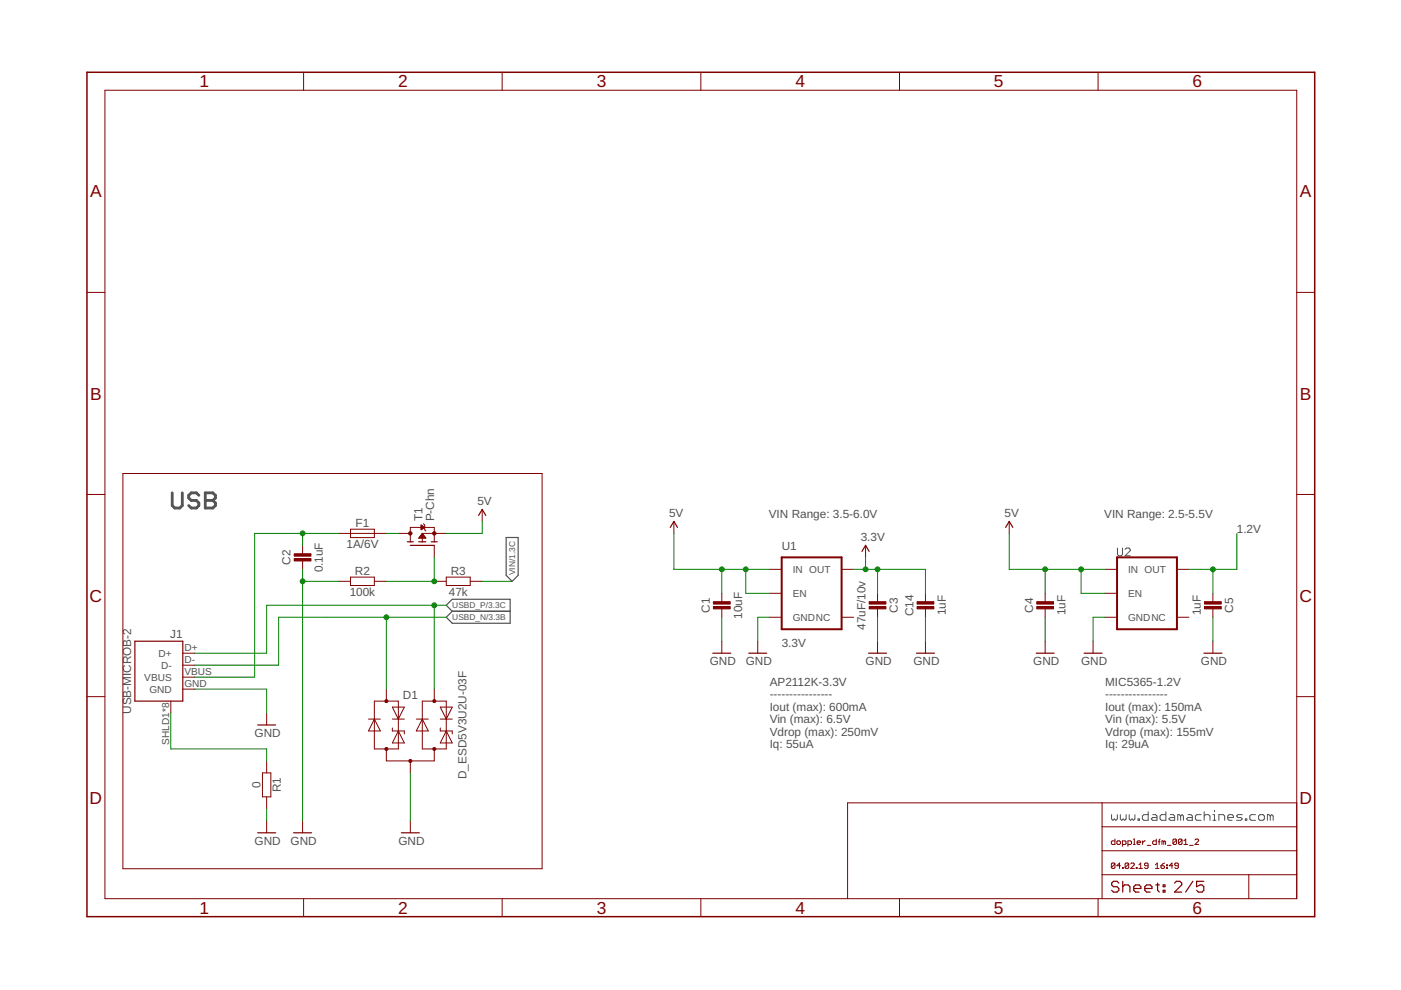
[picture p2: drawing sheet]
<svg xmlns="http://www.w3.org/2000/svg" width="297mm" height="210mm" viewBox="0 0 297 210" stroke-linecap="round" stroke-linejoin="round" font-family="sans-serif">
<path d="M36.5 104.5v2.7l.5 .5h1.1l.6-.5v-2.7M42.2 105l-.6-.5h-1l-.6 .5v.6l.6 .5h1l.6 .5v.6l-.6 .5h-1l-.6-.5M43.5 104.5h1.6l.6 .5v.6l-.6 .5 .6 .5v.6l-.6 .5h-1.6zM43.5 106.1h1.6" fill="none" stroke="#505050" stroke-width=".59"/>
<g fill="none" stroke="#505050" stroke-width=".21">
<path d="M236.9 116.2v1.4l.3 .2h.5l.3-.2v-1.4M238.5 116.5l.3-.3h.6l.2 .3v.3l-1.1 1h1.1M235.7 172.7v.9l.3 .3 .3-.3 .3 .3 .3-.3v-.9M237.5 172.7v.9l.3 .3 .3-.3 .4 .3 .3-.3v-.9M239.4 172.7v.9l.3 .3 .3-.3 .3 .3 .3-.3v-.9M241.3 173.6h.3v.3h-.3zM243.4 172.1v1.8h-.9l-.3-.3v-.6l.3-.3h.9M244.4 172.7h.6l.3 .3v.9h-.9l-.3-.3 .3-.3h.9M247.2 172.1v1.8h-.9l-.3-.3v-.6l.3-.3h.9M248.1 172.7h.7l.2 .3v.9h-.9l-.3-.3 .3-.3h.9M250.3 173l-.3-.3h-.3v1.2M250.3 173v.9"/>
<path d="M250.3 173l.3-.3 .3 .3v.9M251.9 172.7h.6l.3 .3v.9h-.9l-.3-.3 .3-.3h.9M254.7 172.7h-1l-.3 .3v.6l.3 .3h1M255.3 173l.3-.3h.6l.3 .3v.9M255.3 172.1v1.8M257.2 173.9h.6M257.2 172.7h.3v1.2M257.5 171.8v.3M258.4 173.9v-1.2h1l.3 .3v.9M260.3 173.3h1.2v-.3l-.3-.3h-.6l-.3 .3v.6l.3 .3h.6M263.4 172.7h-.9l-.3 .3 .3 .3h.6l.3 .3-.3 .3h-.9M264 173.6h.4v.3h-.4z"/>
<path d="M266.2 172.7h-.9l-.3 .3v.6l.3 .3h.9M266.8 173l.3-.3h.7l.3 .3v.6l-.3 .3h-.7l-.3-.3zM269.3 173l-.3-.3h-.3v1.2M269.3 173v.9M269.3 173l.3-.3 .3 .3v.9"/>
</g>
<path d="M107.3 114h2.6v8l-1.3 1.3-1.3-1.3zM94.6 128.3l1.3-1.2h12.3v5h-12.3l-1.3-1.2 1.3-1.3zM95.9 129.6h12.3" fill="none" stroke="#505050" stroke-width=".25"/>
<g fill="none" stroke="#800000" stroke-width=".21">
<path d="M22.2 19.1h252.7v171.4h-252.7zM64.4 15.3v3.8M106.5 15.3v3.8M148.6 15.3v3.8M190.7 15.3v3.8M232.8 15.3v3.8M18.4 62h3.8M274.9 62h3.8M18.4 104.8h3.8M26.1 100.4h88.8v83.8h-88.8zM64.2 115.6v1.8M64.2 118.9v1.8"/>
<path d="M71.8 113.1h10.1M74.3 112.2h5.1v1.8h-5.1zM84.5 113.1h2.5M87 114.9v-3.1h5.1v3.1M88.8 114h1.4M88.9 113.9h1.2M89 113.8h1.1M89.1 113.7h.9M89.2 113.5h.7M89.3 112.2h.2M89.3 111.3l.7 .5-.7 .5zM89.3 112.1h.3"/>
<path d="M89.3 112h.5M89.3 111.7h.6M89.3 111.6h.4M89.3 111.5h.3M89.3 111.4h.1M89.3 113.4h.5M89.4 113.3h.3M89.5 113.2h.1M89.5 113.1h5.1M89.5 113.1v1.8M89.5 113.1l.8 1h-1.5zM89.8 111.1l.2 .2v1l.3 .3"/>
<path d="M92.1 115.6v2.6M102.2 108v2.6M142.9 110.6v2.5M183.5 115.6v2.6M214 110.6v2.5M274.9 104.8h3.8M38.8 138.5h2.5M71.8 123.3h2.5M74.3 122.4h5.1v1.7h-5.1zM79.4 123.3h2.5M92.1 123.3h2.5M94.6 122.4h5.1v1.7h-5.1z"/>
<path d="M99.7 123.3h2.5M153 125.8v1.8M153 129.1v1.8M153 136v2.5M160.7 136v2.5M163.2 120.7h2.5M163.2 130.9h2.5M163.2 125.8h2.5M178.4 120.7h2.6M178.4 130.9h2.6M186.1 125.8v1.8M186.1 129.1v1.8"/>
<path d="M186.1 136v2.5M196.2 125.8v1.8M196.2 129.1v1.8M196.2 136v2.5M221.6 125.8v1.8M221.6 129.1v1.8M221.6 136v2.5M231.8 136v2.5M234.3 120.7h2.5M234.3 130.9h2.5M234.3 125.8h2.5M249.5 120.7h2.6"/>
<path d="M249.5 130.9h2.6M257.2 125.8v1.8M257.2 129.1v1.8M257.2 136v2.5M18.4 147.7h3.8M36.2 148.7v2.5M38.8 141h2.5M38.8 143.6h2.5M38.8 146.1h2.5M56.5 151.2v2.5M78.1 152.5h2.5M79.4 148.7h5.1v10.1h-5.1z"/>
<path d="M79.4 152.5l1.2 2.5h-2.5zM81.9 158.8v2.5h10.2v-2.5M81.9 146.1v2.6M83.2 149.9h2.5l-1.2 2.6zM83.2 154.3v.7h2.5v.6M83.2 152.5h2.5M84.5 155l1.2 2.5h-2.5zM88.3 152.5h2.5M89.5 148.7h5.1v10.1h-5.1zM89.5 152.5l1.3 2.5h-2.5zM92.1 146.1v2.6M93.3 149.9h2.6l-1.3 2.6z"/>
<path d="M93.3 154.3v.7h2.6v.6M93.3 152.5h2.6M94.6 155l1.3 2.5h-2.6zM274.9 147.7h3.8M55.6 163.9h1.8v5.1h-1.8zM56.5 161.3v2.6M56.5 169v2.5M56.5 174v2.6M64.2 174v2.6M87 161.3v2.6M87 174v2.6M233.7 170.2v20.3"/>
<path d="M233.7 175.3h41.2M236.4 177.9v1.1h-.6l-.2-.1v-.4l.2-.2h.6M236.8 178.5l.2-.2h.4l.2 .2v.4l-.2 .1h-.4l-.2-.1zM238 179h.5l.2-.1v-.4l-.2-.2h-.5v1.1M239.1 179h.6l.2-.1v-.4l-.2-.2h-.6v1.1M240.3 179h.4M240.3 177.9h.2v1.1M241.1 178.7h.8l-.2-.4h-.4l-.2 .2v.4l.2 .1h.4M242.3 178.3v.7M242.8 178.3l-.5 .4M243.2 179.2h.8M245.2 177.9v1.1h-.6l-.2-.1v-.4l.2-.2h.6"/>
<path d="M245.6 178.5h.4M246 177.9l-.2 .2v.9M246.7 178.5l-.3-.2v.7M246.7 178.5v.5M246.7 178.5l.2-.2 .2 .2v.5M247.5 179.2h.8M249.4 178.1v.8l-.1 .1h-.4l-.2-.1M249.4 178.1l-.1-.2h-.4l-.2 .2v.8M249.4 178.1l-.7 .8M250.6 178.1v.8l-.2 .1h-.4l-.1-.1M250.6 178.1l-.2-.2h-.4l-.1 .2v.8M250.6 178.1l-.7 .8"/>
<path d="M251 179h.8M251 178.3l.4-.4v1.1M252.2 179.2h.8M253.4 178.1l.2-.2h.3l.2 .2v.2l-.7 .7h.7M274.9 170.2h-95.2v20.3M64.4 190.5v3.9M106.5 190.5v3.9M148.6 190.5v3.9M190.7 190.5v3.9M232.8 190.5v3.9M233.7 185.5h41.2M233.7 180.4h41.2"/>
<path d="M236.4 183.2v.7l-.2 .2h-.4l-.2-.2M236.4 183.2l-.2-.2h-.4l-.2 .2v.7M236.4 183.2l-.8 .7M237.6 183.6h-.8l.6-.6v1.1M238 183.9h.2v.2h-.2zM239.3 183.2l-.2-.2h-.4l-.2 .2v.7M239.3 183.2v.7l-.2 .2h-.4l-.2-.2M239.3 183.2l-.8 .7M239.7 183.2l.2-.2h.4l.2 .2v.2l-.8 .7h.8M240.9 183.9h.2v.2h-.2zM241.5 183.4l.4-.4v1.1M241.5 184.1h.7"/>
<path d="M243.4 183.6h-.6l-.1-.2 .1-.4h.4l.2 .2v.7l-.2 .2h-.4l-.1-.2M245 184.1h.7M245 183.4l.4-.4v1.1M246.1 183.6h.6l.2 .3-.2 .2h-.4l-.2-.2zM246.9 183l-.8 .6M247.3 183.9h.2v.2h-.2zM247.3 183.4h.2v.2h-.2zM248.7 183.6h-.8l.6-.6v1.1M249.8 183.6h-.5l-.2-.2 .2-.4h.3l.2 .2v.7l-.2 .2h-.3l-.2-.2M264.8 185.5v5"/>
</g>
<path d="M165.7 118.2h12.7v15.2h-12.7zM236.8 118.2h12.7v15.2h-12.7z" fill="none" stroke="#800000" stroke-width=".42"/>
<g fill="none" stroke="#800000" stroke-width=".25">
<path d="M86.4 114.9h1.2M87 115.6h5.1M88.8 114.9h1.5M91.4 114.9h1.3M101.5 109.3l.7-1.3 .8 1.3M142.1 111.8l.8-1.2 .7 1.2M182.8 116.9l.7-1.3 .8 1.3M213.2 111.8l.8-1.2 .7 1.2M28.6 136h10.2v12.7h-10.2zM151.1 138.5h3.8M158.7 138.5h3.9M184.1 138.5h3.9"/>
<path d="M194.3 138.5h3.8M219.7 138.5h3.8M229.8 138.5h3.9M255.2 138.5h3.9M54.6 153.7h3.8M54.6 176.6h3.8M62.3 176.6h3.8M85.1 176.6h3.8M237.2 187.2l-.4-.3h-.7l-.4 .3v.4l.4 .4h.7l.4 .4v.4l-.4 .3h-.7l-.4-.3M238 186.9v2.2M238 188l.4-.4h.8l.4 .4v1.1M240.4 188.4h1.5v-.4l-.4-.4h-.8l-.3 .4v.8l.3 .3h.8"/>
<path d="M242.7 188.4h1.5v-.4l-.3-.4h-.8l-.4 .4v.8l.4 .3h.8M245 187.6h.8M245.4 187.2v1.6l.4 .3M246.6 187.6h.4v.4h-.4zM246.6 188.8h.4v.3h-.4zM249 187.2l.4-.3h.8l.3 .3v.4l-1.5 1.5h1.5M252.9 186.9l-1.5 2.2M255.2 186.9h-1.5v1.1l.8-.4h.3l.4 .4v.8l-.4 .3h-.7l-.4-.3"/>
</g>
<g fill="#800000" stroke="#800000" stroke-width=".21">
<path d="M151.3 128.6h3.5v.5h-3.5z"/>
<path d="M151.3 127.6h3.5v.5h-3.5z"/>
<path d="M184.3 128.6h3.5v.5h-3.5z"/>
<path d="M184.3 127.6h3.5v.5h-3.5z"/>
<path d="M255.4 128.6h3.5v.5h-3.5z"/>
<path d="M255.4 127.6h3.5v.5h-3.5z"/>
<path d="M62.4 117.4h3.5v.5h-3.5z"/>
<path d="M62.4 118.4h3.5v.5h-3.5z"/>
<path d="M194.4 128.6h3.6v.5h-3.6z"/>
<path d="M194.4 127.6h3.6v.5h-3.6z"/>
<path d="M219.8 128.6h3.6v.5h-3.6z"/>
<path d="M219.8 127.6h3.6v.5h-3.6z"/>
</g>
<g fill="#800000" stroke="#800000" stroke-width=".21">
<path d="M81.7 148.4h.5v.5h-.5z" fill-rule="evenodd"/>
<path d="M81.7 158.6h.5v.4h-.5z" fill-rule="evenodd"/>
<circle cx="92.1" cy="113.1" r=".36"/>
<circle cx="87" cy="113.1" r=".36"/>
<circle cx="92.1" cy="148.6" r=".33"/>
<circle cx="92.1" cy="158.8" r=".32"/>
<circle cx="87" cy="161.3" r=".32"/>
</g>
<path d="M18.4 15.3h260.3v179.1h-260.3z" fill="none" stroke="#800000" stroke-width=".32"/>
<g fill="none" stroke="#008000" stroke-width=".21">
<path d="M64.2 113.1v2.5M71.8 113.1h-17.8v30.5h-12.7M81.9 113.1h2.6M92.1 118.2v5.1h-10.2M102.2 110.6v2.5h-7.6M142.9 113.1v7.6h20.3M183.5 118.2v2.5M214 113.1v7.6h20.3M262.2 113.1v7.6h-10.1M64.2 120.7v53.3M64.2 123.3h7.6M81.9 130.9v15.2"/>
<path d="M92.1 128.3v17.8M94.6 130.9h-35.5v10.1h-17.8M94.6 128.3h-38.1v10.2h-15.2M102.2 123.3h6.4M153 120.7v5.1M153 130.9v5.1M158.1 120.7v5.1h5.1M163.2 130.9h-2.5v5.1M181 120.7h15.2v5.1M186.1 120.7v5.1M186.1 130.9v5.1M196.2 130.9v5.1"/>
<path d="M221.6 120.7v5.1M221.6 130.9v5.1M229.2 120.7v5.1h5.1M234.3 130.9h-2.5v5.1M257.2 120.7v5.1M257.2 130.9v5.1M36.2 151.2v7.6h20.3v2.5M41.3 146.1h15.2v5.1M56.5 171.5v2.5M87 163.9v10.1"/>
</g>
<g fill="#008000" stroke="#008000" stroke-width=".21">
<circle cx="64.2" cy="123.3" r=".51"/>
<circle cx="183.5" cy="120.7" r=".51"/>
<circle cx="186.1" cy="120.7" r=".51"/>
<circle cx="153" cy="120.7" r=".51"/>
<circle cx="158.1" cy="120.7" r=".51"/>
<circle cx="229.2" cy="120.7" r=".51"/>
<circle cx="221.6" cy="120.7" r=".51"/>
<circle cx="92.1" cy="128.3" r=".51"/>
<circle cx="81.9" cy="130.9" r=".51"/>
<circle cx="92.1" cy="123.3" r=".51"/>
<circle cx="64.2" cy="113.1" r=".51"/>
<circle cx="257.2" cy="120.7" r=".51"/>
</g>
<g font-size="3.7" fill="#800000">
<text x="42.3" y="18.5">1</text>
<text x="84.4" y="18.5">2</text>
<text x="126.5" y="18.5">3</text>
<text x="168.6" y="18.5">4</text>
<text x="210.7" y="18.5">5</text>
<text x="252.9" y="18.5">6</text>
<text x="19.1" y="41.9">A</text>
<text x="275.6" y="41.9">A</text>
<text x="19.1" y="84.7">B</text>
<text x="275.6" y="84.7">B</text>
<text x="19" y="127.6">C</text>
<text x="275.5" y="127.6">C</text>
<text x="19" y="170.4">D</text>
<text x="275.5" y="170.4">D</text>
<text x="42.3" y="193.7">1</text>
<text x="84.4" y="193.7">2</text>
<text x="126.5" y="193.7">3</text>
<text x="168.6" y="193.7">4</text>
<text x="210.7" y="193.7">5</text>
<text x="252.9" y="193.7">6</text>
</g>
<g font-size="2.5" fill="#505050">
<text x="101.2" y="107">5V</text>
<text x="75.4" y="111.8">F1</text>
<text x="89.5" y="110.6" transform="rotate(-90 89.5 110.6)">T1</text>
<text x="92.1" y="110.6" transform="rotate(-90 92.1 110.6)">P-Chn</text>
<text x="141.9" y="109.5">5V</text>
<text x="163" y="109.8">VIN Range: 3.5-6.0V</text>
<text x="213" y="109.5">5V</text>
<text x="234.1" y="109.8">VIN Range: 2.5-5.5V</text>
<text x="262.2" y="113.1">1.2V</text>
<text x="61.6" y="119.8" transform="rotate(-90 61.6 119.8)">C2</text>
<text x="73.5" y="116.1">1A/6V</text>
<text x="165.7" y="116.6">U1</text>
<text x="182.5" y="114.6">3.3V</text>
<text x="68.5" y="121.4" transform="rotate(-90 68.5 121.4)">0.1uF</text>
<text x="75.3" y="122">R2</text>
<text x="95.6" y="122">R3</text>
<text x="74.1" y="126.3">100k</text>
<text x="95.2" y="126.3">47k</text>
<text x="150.5" y="129.9" transform="rotate(-90 150.5 129.9)">C1</text>
<text x="157.3" y="131.2" transform="rotate(-90 157.3 131.2)">10uF</text>
<text x="190.4" y="129.9" transform="rotate(-90 190.4 129.9)">C3</text>
<text x="193.7" y="130.6" transform="rotate(-90 193.7 130.6)">C14</text>
<text x="200.5" y="130.5" transform="rotate(-90 200.5 130.5)">1uF</text>
<text x="219.1" y="129.9" transform="rotate(-90 219.1 129.9)">C4</text>
<text x="225.9" y="130.5" transform="rotate(-90 225.9 130.5)">1uF</text>
<text x="254.6" y="130.5" transform="rotate(-90 254.6 130.5)">1uF</text>
<text x="261.5" y="129.9" transform="rotate(-90 261.5 129.9)">C5</text>
<text x="36.1" y="135.2">J1</text>
<text x="165.7" y="137.2">3.3V</text>
<text x="183.5" y="133.5" transform="rotate(-90 183.5 133.5)">47uF/10v</text>
<text x="150.5" y="141">GND</text>
<text x="158.1" y="141">GND</text>
<text x="183.5" y="141">GND</text>
<text x="193.7" y="141">GND</text>
<text x="219.1" y="141">GND</text>
<text x="229.2" y="141">GND</text>
<text x="254.6" y="141">GND</text>
<text x="85.4" y="148.1">D1</text>
<text x="163.2" y="145.3">AP2112K-3.3V</text>
<text x="163.2" y="148">----------------</text>
<text x="234.3" y="145.3">MIC5365-1.2V</text>
<text x="234.3" y="148">----------------</text>
<text x="27.8" y="151.4" transform="rotate(-90 27.8 151.4)">USB-MICROB-2</text>
<text x="163.2" y="150.7">Iout (max): 600mA</text>
<text x="163.2" y="153.3">Vin (max): 6.5V</text>
<text x="234.3" y="150.7">Iout (max): 150mA</text>
<text x="234.3" y="153.3">Vin (max): 5.5V</text>
<text x="54" y="156.3">GND</text>
<text x="163.2" y="156">Vdrop (max): 250mV</text>
<text x="163.2" y="158.7">Iq: 55uA</text>
<text x="234.3" y="156">Vdrop (max): 155mV</text>
<text x="234.3" y="158.7">Iq: 29uA</text>
<text x="55.3" y="167.1" transform="rotate(-90 55.3 167.1)">0</text>
<text x="98.9" y="165.2" transform="rotate(-90 98.9 165.2)">D_ESD5V3U2U-03F</text>
<text x="59.6" y="168" transform="rotate(-90 59.6 168)">R1</text>
<text x="54" y="179.1">GND</text>
<text x="61.6" y="179.1">GND</text>
<text x="84.5" y="179.1">GND</text>
</g>
<g font-size="2.1" fill="#505050">
<text x="168.1" y="121.5">IN OUT</text>
<text x="239.2" y="121.5">IN OUT</text>
<text x="168.1" y="131.6">GNDNC</text>
<text x="168.1" y="126.6">EN</text>
<text x="239.2" y="131.6">GNDNC</text>
<text x="239.2" y="126.6">EN</text>
<text x="33.6" y="139.2">D+</text>
<text x="34.2" y="141.8">D-</text>
<text x="39.1" y="138.1">D+</text>
<text x="39.1" y="140.7">D-</text>
<text x="39.1" y="143.2">VBUS</text>
<text x="30.6" y="144.3">VBUS</text>
<text x="31.7" y="146.9">GND</text>
<text x="39.1" y="145.7">GND</text>
<text x="35.9" y="157.9" transform="rotate(-90 35.9 157.9)">SHLD1*8</text>
</g>
<g font-size="1.8" fill="#505050">
<text x="109.2" y="122" transform="rotate(-90 109.2 122)">VIN/1.3C</text>
<text x="95.9" y="129">USBD_P/3.3C</text>
<text x="95.9" y="131.5">USBD_N/3.3B</text>
</g>
</svg>
